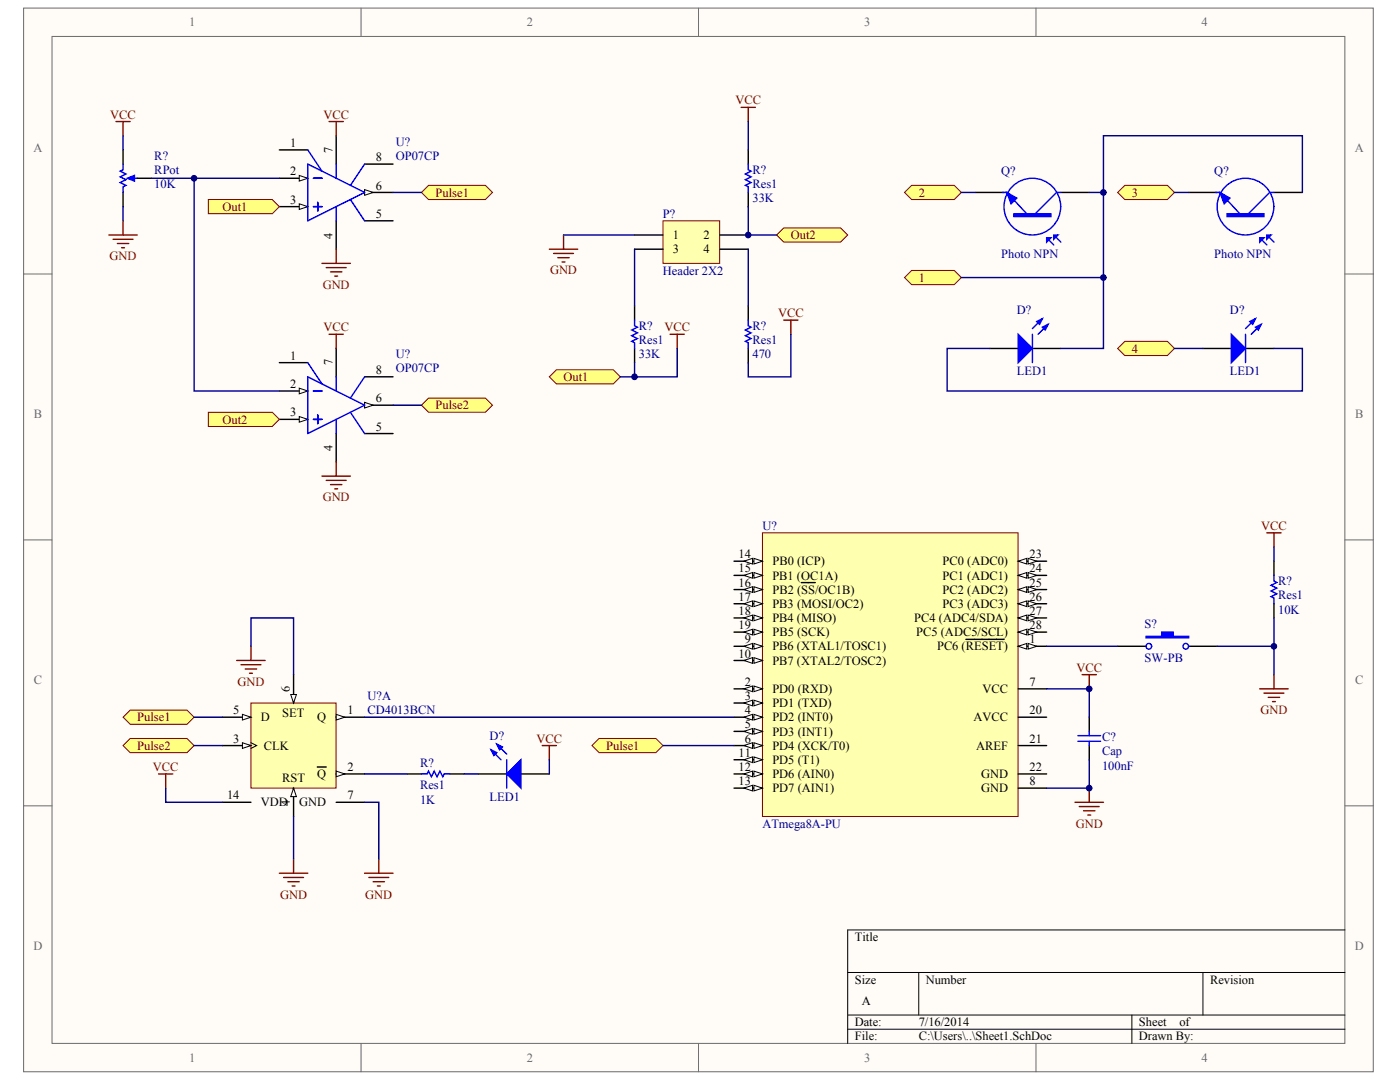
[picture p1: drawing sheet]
<svg xmlns="http://www.w3.org/2000/svg" width="279mm" height="216mm" viewBox="0 0 279 216" stroke-linecap="round" stroke-linejoin="round" font-family="sans-serif">
<g fill="#fffcf8" stroke="#696969" stroke-width=".2">
<path d="M4.7 1.6h269v211.9h-269z"/>
<path d="M10.4 7.3h257.7v200.5h-257.7z"/>
</g>
<path d="M72 1.6v5.7M139.2 1.6v5.7M206.5 1.6v5.7M4.7 54.6h5.7M268.1 54.6h5.6M4.7 107.5h5.7M268.1 107.5h5.6M4.7 160.5h5.7M268.1 160.5h5.6M72 207.8v5.7M139.2 207.8v5.7M206.5 207.8v5.7" fill="none" stroke="#696969" stroke-width=".2"/>
<path d="M169 193.7h99.1M183.1 193.7v8.5M239.8 193.7v8.5M268.1 185.2h-99.1v22.6M169 202.2h99.1M169 205h99.1M225.6 202.2v5.6" fill="none" stroke="#000" stroke-width=".2"/>
<path d="M194.5 38.3h5.6M211.4 38.3h5.7M236.9 38.3h5.7M253.9 38.3h5.7M126.5 60.9v2.9M126.5 69.4v2.8M197.3 69.4h5.6M205.8 69.4h5.6M239.8 69.4h5.6M248.3 69.4h5.6" fill="none" stroke="#000" stroke-width=".28"/>
<g fill="none" stroke="#00f" stroke-width=".28">
<path d="M199.8 38.3h.9l3.9 4.3M211.4 38.3h-.8l-4.3 4.3M242.3 38.3h.9l3.9 4.3M253.9 38.3h-.8l-4.3 4.3M209.2 47.9l.8 .9M210.6 47.4l.8 .8M251.7 47.9l.8 .9M253.1 47.4l.8 .8M126.5 63.8v1.1l.5 .3-1.1 .5 1.1 .6-1.1 .6 1.1 .5-1.1 .6 .6 .3v1.1M205.8 66.6v5.6M207.8 63.5l-2 1.9M208.9 64.6l-2 2"/>
<path d="M248.3 66.6v5.6M250.2 63.5l-1.9 1.9M251.4 64.6l-2 2"/>
<circle cx="205.8" cy="41.2" r="5.7"/>
<circle cx="248.2" cy="41.2" r="5.7"/>
</g>
<g fill="#00f" stroke="#00f" stroke-width=".28">
<path d="M202.9 66.6l2.9 2.8-2.9 2.8z"/>
<path d="M207.8 65.2l1.1-.6-.6 1.1z"/>
<path d="M206.6 64l1.2-.5-.6 1.1z"/>
<path d="M245.4 66.6l2.9 2.8-2.9 2.8z"/>
<path d="M250.2 65.2l1.2-.6-.6 1.1z"/>
<path d="M249.1 64l1.1-.5-.5 1.1z"/>
<path d="M200.7 38.3l2 1.2-1.2 1.1z"/>
<path d="M210 46.8h.9l-.9 .9z"/>
<path d="M208.6 47.4h.9l-.9 .8z"/>
<path d="M243.2 38.3l1.9 1.2-1.1 1.1z"/>
<path d="M252.5 46.8h.9l-.9 .9z"/>
<path d="M251.1 47.4h.8l-.8 .8z"/>
<path d="M202.1 42.6h7.4v.5h-7.4z" fill-rule="evenodd"/>
<path d="M244.6 42.6h7.3v.5h-7.3z" fill-rule="evenodd"/>
</g>
<path d="M132.1 44h11.3v8.5h-11.3z" fill="#ffffb0" stroke="#800000" stroke-width=".2"/>
<path d="M126.5 46.8h5.6M126.5 49.6h5.6M143.5 46.8h5.6M143.5 49.6h5.6" fill="none" stroke="#000" stroke-width=".28"/>
<path d="M217.1 38.3h2.8v31.1h-8.5" fill="none" stroke="#000080" stroke-width=".28"/>
<g fill="#ffff80" stroke="#800000" stroke-width=".2">
<path d="M180.3 55.3l1.4-1.4h8.5l1.4 1.4-1.4 1.4h-8.5z" fill-rule="evenodd"/>
<path d="M222.8 69.4l1.4-1.4h8.5l1.4 1.4-1.4 1.4h-8.5z" fill-rule="evenodd"/>
<path d="M222.8 38.3l1.4-1.4h8.5l1.4 1.4-1.4 1.4h-8.5z" fill-rule="evenodd"/>
<path d="M180.3 38.3l1.4-1.4h8.5l1.4 1.4-1.4 1.4h-8.5z" fill-rule="evenodd"/>
</g>
<path d="M149.1 24.2v5.7M191.6 38.3h2.9M219.9 38.3v-11.3h39.7v11.3M234.1 38.3h2.8M191.6 55.3h28.3M197.3 69.4h-8.5v8.5h70.8v-8.5h-5.7M234.1 69.4h5.7" fill="none" stroke="#000080" stroke-width=".28"/>
<path d="M147.7 21.4h2.9M149.1 21.4v2.8M109.5 49.6h5.7M110.3 50.5h4M111.2 51.3h2.3M112 52.2h.6M112.3 46.8v2.8M133.6 66.6h2.8M135 66.6v2.8M156.2 63.8h2.9M157.6 63.8v2.8" fill="none" stroke="#800000" stroke-width=".28"/>
<path d="M149.1 29.9v2.8M149.1 38.3v2.9M149.1 60.9v2.9M149.1 69.4v2.8" fill="none" stroke="#000" stroke-width=".28"/>
<path d="M149.1 32.7v1.1l.6 .3-1.1 .6 1.1 .5-1.1 .6 1.1 .6-1.1 .5 .5 .3v1.1M149.1 63.8v1.1l.6 .3-1.1 .5 1.1 .6-1.1 .6 1.1 .5-1.1 .6 .5 .3v1.1" fill="none" stroke="#00f" stroke-width=".28"/>
<path d="M109.5 75.1l1.4-1.5h11.3l1.5 1.5-1.5 1.4h-11.3z" fill-rule="evenodd" fill="#ffff80" stroke="#800000" stroke-width=".2"/>
<path d="M126.5 49.6v11.3M149.1 49.6v11.3M126.5 72.2v2.9M157.6 66.6v8.5h-8.5v-2.9" fill="none" stroke="#000080" stroke-width=".28"/>
<path d="M154.8 46.8l1.4-1.4h11.3l1.5 1.4-1.5 1.4h-11.3z" fill-rule="evenodd" fill="#ffff80" stroke="#800000" stroke-width=".2"/>
<path d="M149.1 41.2v5.6h5.7" fill="none" stroke="#000080" stroke-width=".28"/>
<path d="M44.4 159.8h5.6M67 159.8h5.7" fill="none" stroke="#000" stroke-width=".28"/>
<path d="M50 140h17v17h-17z" fill="#ffffb0" stroke="#800000" stroke-width=".2"/>
<path d="M44.4 148.5h5.6" fill="none" stroke="#000" stroke-width=".28"/>
<path d="M50 147.9l1.2 .6-1.2 .6" fill="none" stroke="#000" stroke-width=".2"/>
<path d="M48.3 147.9l1.7 .6-1.7 .6z" fill="#fffcf8" stroke="#000" stroke-width=".2"/>
<path d="M44.4 142.8h5.6" fill="none" stroke="#000" stroke-width=".28"/>
<path d="M48.3 142.3l1.7 .5-1.7 .6z" fill="#fffcf8" stroke="#000" stroke-width=".2"/>
<path d="M58.5 134.4v5.6" fill="none" stroke="#000" stroke-width=".28"/>
<path d="M57.9 138.3h1.2l-.6 1.7z" fill="#fffcf8" stroke="#000" stroke-width=".2"/>
<path d="M58.5 157v5.6" fill="none" stroke="#000" stroke-width=".28"/>
<path d="M58.5 157l.6 1.7h-1.2z" fill="#fffcf8" stroke="#000" stroke-width=".2"/>
<path d="M67 142.8h5.7" fill="none" stroke="#000" stroke-width=".28"/>
<path d="M67 142.3l1.7 .5-1.7 .6z" fill="#fffcf8" stroke="#000" stroke-width=".2"/>
<path d="M67 154.1h5.7" fill="none" stroke="#000" stroke-width=".28"/>
<path d="M67 153.6l1.7 .5-1.7 .6z" fill="#fffcf8" stroke="#000" stroke-width=".2"/>
<path d="M63.2 152.8h1.8" fill="none" stroke="#000" stroke-width=".28"/>
<g fill="none" stroke="#800000" stroke-width=".28">
<path d="M47.2 131.5h5.6M48 132.4h4M48.9 133.2h2.3M49.7 134.1h.6M50 128.7v2.8M31.6 154.1h2.8M33 154.1v2.9M55.7 173.9h5.6M56.5 174.8h4M57.4 175.6h2.2M58.2 176.5h.6M58.5 171.1v2.8"/>
<path d="M72.7 173.9h5.6M73.5 174.8h4M74.4 175.6h2.2M75.2 176.5h.6M75.5 171.1v2.8"/>
</g>
<path d="M50 128.7v-5.6h8.5v11.3M33 157v2.8h11.4M72.7 159.8h2.8v11.3M58.5 162.6v8.5" fill="none" stroke="#000080" stroke-width=".28"/>
<path d="M24.5 142.8l1.4-1.4h11.4l1.4 1.4-1.4 1.5h-11.4z" fill-rule="evenodd" fill="#ffff80" stroke="#800000" stroke-width=".2"/>
<path d="M38.7 142.8h5.7" fill="none" stroke="#000080" stroke-width=".28"/>
<path d="M24.5 148.5l1.4-1.4h11.4l1.4 1.4-1.4 1.4h-11.4z" fill-rule="evenodd" fill="#ffff80" stroke="#800000" stroke-width=".2"/>
<path d="M38.7 148.5h5.7M72.7 154.1h8.5M92.5 154.1h2.8M109.5 151.3v2.8" fill="none" stroke="#000080" stroke-width=".28"/>
<path d="M81.2 154.1h2.8M89.7 154.1h2.8M95.3 154.1h5.7M103.8 154.1h5.7" fill="none" stroke="#000" stroke-width=".28"/>
<path d="M84 154.1h1.1l.3-.5 .6 1.1 .6-1.1 .5 1.1 .6-1.1 .6 1.1 .2-.6h1.2M97.9 149.3l2 2M99 148.2l2 2M101 151.3v5.7" fill="none" stroke="#00f" stroke-width=".28"/>
<path d="M108.1 148.5h2.8M109.5 148.5v2.8" fill="none" stroke="#800000" stroke-width=".28"/>
<g fill="#00f" stroke="#00f" stroke-width=".28">
<path d="M101 154.1l2.8-2.8v5.7z"/>
<path d="M97.9 149.3l1.1 .6-.6 .6z"/>
<path d="M99 148.2l1.1 .6-.5 .5z"/>
</g>
<path d="M152 106.1h50.9v56.5h-50.9z" fill="#ffffb0" stroke="#800000" stroke-width=".2"/>
<path d="M202.9 128.7h5.7" fill="none" stroke="#000" stroke-width=".28"/>
<g fill="#fffcf8" stroke="#000" stroke-width=".2">
<path d="M202.9 128.7l1.7-.5v1.1z"/>
<path d="M204.9 128.2l1.7 .5-1.7 .6z"/>
</g>
<path d="M146.3 137.2h5.7M192.5 127.3h7.6" fill="none" stroke="#000" stroke-width=".28"/>
<g fill="#fffcf8" stroke="#000" stroke-width=".2">
<path d="M150.3 136.6l1.7 .6-1.7 .6z"/>
<path d="M148.3 137.2l1.7-.6v1.2z"/>
</g>
<path d="M146.3 140h5.7" fill="none" stroke="#000" stroke-width=".28"/>
<g fill="#fffcf8" stroke="#000" stroke-width=".2">
<path d="M150.3 139.5l1.7 .5-1.7 .6z"/>
<path d="M148.3 140l1.7-.5v1.1z"/>
</g>
<path d="M146.3 142.8h5.7" fill="none" stroke="#000" stroke-width=".28"/>
<g fill="#fffcf8" stroke="#000" stroke-width=".2">
<path d="M150.3 142.3l1.7 .5-1.7 .6z"/>
<path d="M148.3 142.8l1.7-.5v1.1z"/>
</g>
<path d="M146.3 145.7h5.7" fill="none" stroke="#000" stroke-width=".28"/>
<g fill="#fffcf8" stroke="#000" stroke-width=".2">
<path d="M150.3 145.1l1.7 .6-1.7 .5z"/>
<path d="M148.3 145.7l1.7-.6v1.1z"/>
</g>
<path d="M146.3 148.5h5.7" fill="none" stroke="#000" stroke-width=".28"/>
<g fill="#fffcf8" stroke="#000" stroke-width=".2">
<path d="M150.3 147.9l1.7 .6-1.7 .6z"/>
<path d="M148.3 148.5l1.7-.6v1.2z"/>
</g>
<path d="M146.3 128.7h5.7M202.9 137.2h5.7M202.9 157h5.7" fill="none" stroke="#000" stroke-width=".28"/>
<g fill="#fffcf8" stroke="#000" stroke-width=".2">
<path d="M150.3 128.2l1.7 .5-1.7 .6z"/>
<path d="M148.3 128.7l1.7-.5v1.1z"/>
</g>
<path d="M146.3 131.5h5.7" fill="none" stroke="#000" stroke-width=".28"/>
<g fill="#fffcf8" stroke="#000" stroke-width=".2">
<path d="M150.3 131l1.7 .5-1.7 .6z"/>
<path d="M148.3 131.5l1.7-.5v1.1z"/>
</g>
<path d="M146.3 151.3h5.7" fill="none" stroke="#000" stroke-width=".28"/>
<g fill="#fffcf8" stroke="#000" stroke-width=".2">
<path d="M150.3 150.8l1.7 .5-1.7 .6z"/>
<path d="M148.3 151.3l1.7-.5v1.1z"/>
</g>
<path d="M146.3 154.1h5.7" fill="none" stroke="#000" stroke-width=".28"/>
<g fill="#fffcf8" stroke="#000" stroke-width=".2">
<path d="M150.3 153.6l1.7 .5-1.7 .6z"/>
<path d="M148.3 154.1l1.7-.5v1.1z"/>
</g>
<path d="M146.3 157h5.7" fill="none" stroke="#000" stroke-width=".28"/>
<g fill="#fffcf8" stroke="#000" stroke-width=".2">
<path d="M150.3 156.4l1.7 .6-1.7 .5z"/>
<path d="M148.3 157l1.7-.6v1.1z"/>
</g>
<path d="M146.3 111.8h5.7" fill="none" stroke="#000" stroke-width=".28"/>
<g fill="#fffcf8" stroke="#000" stroke-width=".2">
<path d="M150.3 111.2l1.7 .6-1.7 .5z"/>
<path d="M148.3 111.8l1.7-.6v1.1z"/>
</g>
<path d="M146.3 114.6h5.7" fill="none" stroke="#000" stroke-width=".28"/>
<g fill="#fffcf8" stroke="#000" stroke-width=".2">
<path d="M150.3 114l1.7 .6-1.7 .6z"/>
<path d="M148.3 114.6l1.7-.6v1.2z"/>
</g>
<path d="M146.3 117.4h5.7" fill="none" stroke="#000" stroke-width=".28"/>
<g fill="#fffcf8" stroke="#000" stroke-width=".2">
<path d="M150.3 116.9l1.7 .5-1.7 .6z"/>
<path d="M148.3 117.4l1.7-.5v1.1z"/>
</g>
<path d="M159.7 116h2.8M146.3 120.2h5.7" fill="none" stroke="#000" stroke-width=".28"/>
<g fill="#fffcf8" stroke="#000" stroke-width=".2">
<path d="M150.3 119.7l1.7 .5-1.7 .6z"/>
<path d="M148.3 120.2l1.7-.5v1.1z"/>
</g>
<path d="M146.3 123.1h5.7" fill="none" stroke="#000" stroke-width=".28"/>
<g fill="#fffcf8" stroke="#000" stroke-width=".2">
<path d="M150.3 122.5l1.7 .6-1.7 .5z"/>
<path d="M148.3 123.1l1.7-.6v1.1z"/>
</g>
<path d="M146.3 125.9h5.7" fill="none" stroke="#000" stroke-width=".28"/>
<g fill="#fffcf8" stroke="#000" stroke-width=".2">
<path d="M150.3 125.3l1.7 .6-1.7 .6z"/>
<path d="M148.3 125.9l1.7-.6v1.2z"/>
</g>
<path d="M202.9 111.8h5.7M202.9 142.8h5.7M202.9 148.5h5.7M202.9 154.1h5.7" fill="none" stroke="#000" stroke-width=".28"/>
<g fill="#fffcf8" stroke="#000" stroke-width=".2">
<path d="M202.9 111.8l1.7-.6v1.1z"/>
<path d="M204.9 111.2l1.7 .6-1.7 .5z"/>
</g>
<path d="M202.9 114.6h5.7" fill="none" stroke="#000" stroke-width=".28"/>
<g fill="#fffcf8" stroke="#000" stroke-width=".2">
<path d="M202.9 114.6l1.7-.6v1.2z"/>
<path d="M204.9 114l1.7 .6-1.7 .6z"/>
</g>
<path d="M202.9 117.4h5.7" fill="none" stroke="#000" stroke-width=".28"/>
<g fill="#fffcf8" stroke="#000" stroke-width=".2">
<path d="M202.9 117.4l1.7-.5v1.1z"/>
<path d="M204.9 116.9l1.7 .5-1.7 .6z"/>
</g>
<path d="M202.9 120.2h5.7" fill="none" stroke="#000" stroke-width=".28"/>
<g fill="#fffcf8" stroke="#000" stroke-width=".2">
<path d="M202.9 120.2l1.7-.5v1.1z"/>
<path d="M204.9 119.7l1.7 .5-1.7 .6z"/>
</g>
<path d="M202.9 123.1h5.7" fill="none" stroke="#000" stroke-width=".28"/>
<g fill="#fffcf8" stroke="#000" stroke-width=".2">
<path d="M202.9 123.1l1.7-.6v1.1z"/>
<path d="M204.9 122.5l1.7 .6-1.7 .5z"/>
</g>
<path d="M202.9 125.9h5.7" fill="none" stroke="#000" stroke-width=".28"/>
<g fill="#fffcf8" stroke="#000" stroke-width=".2">
<path d="M202.9 125.9l1.7-.6v1.2z"/>
<path d="M204.9 125.3l1.7 .6-1.7 .6z"/>
</g>
<g fill="none" stroke="#800000" stroke-width=".28">
<path d="M252.5 106.1h2.8M253.9 106.1v2.8M215.7 134.4h2.8M217.1 134.4v2.8M251.1 137.2h5.7M251.9 138h4M252.8 138.9h2.3M253.6 139.7h.6M253.9 134.4v2.8M214.3 159.8h5.6M217.1 157v2.8M215.1 160.6h4"/>
<path d="M216 161.5h2.2M216.8 162.3h.6"/>
</g>
<path d="M253.9 111.8v2.8M222.8 128.7h5.6M236.9 128.7h5.7M253.9 120.2v2.9" fill="none" stroke="#000" stroke-width=".28"/>
<path d="M228.4 126.7h3.2v-.8h2.2v.8h3.1v.3h-8.5z" fill-rule="evenodd" fill="#00f" stroke="#00f" stroke-width=".28"/>
<g fill="none" stroke="#00f" stroke-width=".28">
<path d="M253.9 114.6v1.1l.6 .3-1.1 .6 1.1 .5-1.1 .6 1.1 .6-1.1 .5 .5 .3v1.1"/>
<circle cx="229" cy="128.7" r=".56"/>
<circle cx="236.3" cy="128.7" r=".56"/>
</g>
<path d="M253.9 108.9v2.9M208.6 128.7h14.2M242.6 128.7h11.3v5.7M253.9 123.1v5.6" fill="none" stroke="#000080" stroke-width=".28"/>
<path d="M118 148.5l1.4-1.4h11.3l1.4 1.4-1.4 1.4h-11.3z" fill-rule="evenodd" fill="#ffff80" stroke="#800000" stroke-width=".2"/>
<path d="M208.6 137.2h8.5v5.6M72.7 142.8h73.6M132.1 148.5h14.2M217.1 151.3v5.7h-8.5" fill="none" stroke="#000080" stroke-width=".28"/>
<path d="M55.7 35.5h5.6M72.7 32.7h5.6M72.7 44h5.6M217.1 142.8v2.9M217.1 148.5v2.8" fill="none" stroke="#000" stroke-width=".28"/>
<path d="M214.8 146.5h4.6M214.8 147.6h4.6M217.1 145.7v.8M217.1 147.6v.9" fill="none" stroke="#00f" stroke-width=".28"/>
<path d="M59.6 34.9l1.7 .6-1.7 .6z" fill="#fffcf8" stroke="#000" stroke-width=".2"/>
<path d="M55.7 41.2h5.6" fill="none" stroke="#000" stroke-width=".28"/>
<path d="M59.6 40.6l1.7 .6-1.7 .5z" fill="#fffcf8" stroke="#000" stroke-width=".2"/>
<path d="M72.7 38.3h5.6M67 44v5.6" fill="none" stroke="#000" stroke-width=".28"/>
<path d="M72.7 37.8l1.7 .5-1.7 .6z" fill="#fffcf8" stroke="#000" stroke-width=".2"/>
<path d="M55.7 29.9h5.6M67 27v5.7M55.7 77.9h5.6M72.7 75.1h5.6M72.7 86.4h5.6" fill="none" stroke="#000" stroke-width=".28"/>
<path d="M61.3 32.7l11.4 5.6-11.4 5.7zM61.3 29.9l2.9 4.2M62.5 35.5h1.7M67 32.7v2.8M69.8 39.7l2.9 4.3M72.7 32.7l-2.9 4.2M62.5 41.2h1.7M63.3 40.3v1.7M67 41.2v2.8" fill="none" stroke="#00f" stroke-width=".28"/>
<path d="M59.6 77.3l1.7 .6-1.7 .5z" fill="#fffcf8" stroke="#000" stroke-width=".2"/>
<path d="M55.7 83.5h5.6" fill="none" stroke="#000" stroke-width=".28"/>
<path d="M59.6 83l1.7 .5-1.7 .6z" fill="#fffcf8" stroke="#000" stroke-width=".2"/>
<path d="M67 86.4v5.6M72.7 80.7h5.6" fill="none" stroke="#000" stroke-width=".28"/>
<path d="M72.7 80.1l1.7 .6-1.7 .6z" fill="#fffcf8" stroke="#000" stroke-width=".2"/>
<path d="M24.5 29.9v2.8M24.5 38.3v2.9M27.4 35.5h2.8M55.7 72.2h5.6M67 69.4v5.7" fill="none" stroke="#000" stroke-width=".28"/>
<path d="M24.5 32.7v1.1l-.5 .3 1.1 .6-1.1 .5 1.1 .6-1.1 .6 1.1 .5-.6 .3v1.1M25.9 35.5h1.5M61.3 75.1l11.4 5.6-11.4 5.7zM61.3 72.2l2.9 4.3M62.5 77.9h1.7M67 75.1v2.8M72.7 75.1l-2.9 4.2M62.5 83.5h1.7M63.3 82.7v1.7M67 83.5v2.9M69.8 82.1l2.9 4.3" fill="none" stroke="#00f" stroke-width=".28"/>
<path d="M23.1 24.2h2.8M24.5 24.2v2.8M21.7 46.8h5.7M22.5 47.7h4M23.4 48.5h2.3M24.2 49.3h.6M24.5 44v2.8" fill="none" stroke="#800000" stroke-width=".28"/>
<path d="M25.4 35.5l1.4-.6v1.2z" fill="#00f" stroke="#00f" stroke-width=".28"/>
<path d="M24.5 27v2.9M24.5 41.2v2.8" fill="none" stroke="#000080" stroke-width=".28"/>
<g fill="#ffff80" stroke="#800000" stroke-width=".2">
<path d="M41.5 39.7h12.8l1.4 1.5-1.4 1.4h-12.8z" fill-rule="evenodd"/>
<path d="M41.5 82.1h12.8l1.4 1.4-1.4 1.4h-12.8z" fill-rule="evenodd"/>
</g>
<path d="M30.2 35.5h25.5M38.7 35.5v42.4h17" fill="none" stroke="#000080" stroke-width=".28"/>
<g fill="none" stroke="#800000" stroke-width=".28">
<path d="M65.6 24.2h2.8M67 24.2v2.8M64.2 52.5h5.6M65 53.3h4M65.9 54.1h2.2M66.7 55h.6M67 49.6v2.9M65.6 66.6h2.8M67 66.6v2.8M64.2 94.8h5.6M65 95.7h4M65.9 96.5h2.2"/>
<path d="M66.7 97.4h.6M67 92v2.8"/>
</g>
<g fill="#ffff80" stroke="#800000" stroke-width=".2">
<path d="M84 38.3l1.4-1.4h11.3l1.5 1.4-1.5 1.4h-11.3z" fill-rule="evenodd"/>
<path d="M84 80.7l1.4-1.4h11.3l1.5 1.4-1.5 1.4h-11.3z" fill-rule="evenodd"/>
</g>
<path d="M78.3 38.3h5.7M112.3 46.8h14.2M135 69.4v5.7h-11.3M78.3 80.7h5.7" fill="none" stroke="#000080" stroke-width=".28"/>
<g fill="#000080" stroke="#000080" stroke-width=".2">
<circle cx="38.7" cy="35.5" r=".56"/>
<circle cx="126.5" cy="75.1" r=".56"/>
<circle cx="149.1" cy="46.8" r=".56"/>
<circle cx="217.1" cy="157" r=".56"/>
<circle cx="217.1" cy="137.2" r=".56"/>
<circle cx="219.9" cy="55.3" r=".56"/>
<circle cx="219.9" cy="38.3" r=".56"/>
<circle cx="253.9" cy="128.7" r=".56"/>
</g>
<g font-size="2.5" fill="#696969">
<text x="37.7" y="5.3">1</text>
<text x="105" y="5.3">2</text>
<text x="172.2" y="5.3">3</text>
<text x="239.5" y="5.3">4</text>
<text x="6.7" y="30.3">A</text>
<text x="270" y="30.3">A</text>
<text x="6.7" y="83.3">B</text>
<text x="270.1" y="83.3">B</text>
<text x="6.7" y="136.2">C</text>
<text x="270.1" y="136.2">C</text>
<text x="6.7" y="189.2">D</text>
<text x="270" y="189.2">D</text>
<text x="37.7" y="211.5">1</text>
<text x="105" y="211.5">2</text>
<text x="172.2" y="211.5">3</text>
<text x="239.5" y="211.5">4</text>
</g>
<g font-size="2.5" fill="#800000">
<text x="22" y="23.6">VCC</text>
<text x="64.5" y="23.6">VCC</text>
<text x="146.6" y="20.8">VCC</text>
<text x="44.4" y="42">Out1</text>
<text x="86.8" y="39.2">Pulse1</text>
<text x="183.1" y="39.2">2</text>
<text x="225.6" y="39.2">3</text>
<text x="157.6" y="47.6">Out2</text>
<text x="21.8" y="51.8">GND</text>
<text x="64.3" y="57.5">GND</text>
<text x="109.6" y="54.7">GND</text>
<text x="183.1" y="56.1">1</text>
<text x="64.5" y="66">VCC</text>
<text x="132.4" y="66">VCC</text>
<text x="155.1" y="63.2">VCC</text>
<text x="225.6" y="70.2">4</text>
<text x="112.3" y="75.9">Out1</text>
<text x="86.8" y="81.5">Pulse2</text>
<text x="44.4" y="84.4">Out2</text>
<text x="64.3" y="99.9">GND</text>
<text x="251.4" y="105.5">VCC</text>
<text x="47.3" y="136.6">GND</text>
<text x="214.6" y="133.8">VCC</text>
<text x="27.4" y="143.7">Pulse1</text>
<text x="251.2" y="142.2">GND</text>
<text x="27.4" y="149.3">Pulse2</text>
<text x="106.9" y="147.9">VCC</text>
<text x="120.8" y="149.3">Pulse1</text>
<text x="30.5" y="153.6">VCC</text>
<text x="214.4" y="164.8">GND</text>
<text x="55.8" y="179">GND</text>
<text x="72.8" y="179">GND</text>
</g>
<g font-size="2.5">
<text x="57.8" y="29.3">1</text>
<text x="57.8" y="34.9">2</text>
<text x="66.3" y="30.4" transform="rotate(-90 66.3 30.4)">7</text>
<text x="74.9" y="32.1">8</text>
<text x="57.8" y="40.6">3</text>
<text x="74.9" y="37.7">6</text>
<text x="66.3" y="47.5" transform="rotate(-90 66.3 47.5)">4</text>
<text x="74.9" y="43.4">5</text>
<text x="134.1" y="47.6">1</text>
<text x="140.2" y="47.6">2</text>
<text x="134.1" y="50.5">3</text>
<text x="140.2" y="50.5">4</text>
<text x="57.8" y="71.6">1</text>
<text x="57.8" y="77.3">2</text>
<text x="66.3" y="72.8" transform="rotate(-90 66.3 72.8)">7</text>
<text x="74.9" y="74.5">8</text>
<text x="57.8" y="82.9">3</text>
<text x="74.9" y="80.1">6</text>
<text x="66.3" y="89.9" transform="rotate(-90 66.3 89.9)">4</text>
<text x="74.9" y="85.8">5</text>
<text x="147.2" y="111.2">14</text>
<text x="154" y="112.6">PB0 (ICP)</text>
<text x="187.9" y="112.6">PC0 (ADC0)</text>
<text x="205.2" y="111.2">23</text>
<text x="147.2" y="114">15</text>
<text x="147.2" y="116.8">16</text>
<text x="147.2" y="119.7">17</text>
<text x="154" y="115.4">PB1 (OC1A)</text>
<text x="154" y="118.3">PB2 (SS/OC1B)</text>
<text x="187.9" y="115.4">PC1 (ADC1)</text>
<text x="187.9" y="118.3">PC2 (ADC2)</text>
<text x="205.2" y="114">24</text>
<text x="205.2" y="116.8">25</text>
<text x="205.2" y="119.7">26</text>
<text x="147.2" y="122.5">18</text>
<text x="147.2" y="125.3">19</text>
<text x="154" y="121.1">PB3 (MOSI/OC2)</text>
<text x="154" y="123.9">PB4 (MISO)</text>
<text x="182.2" y="123.9">PC4 (ADC4/SDA)</text>
<text x="187.9" y="121.1">PC3 (ADC3)</text>
<text x="205.2" y="122.5">27</text>
<text x="205.2" y="125.3">28</text>
<text x="147.2" y="131">10</text>
<text x="148.5" y="128.1">9</text>
<text x="154" y="129.6">PB6 (XTAL1/TOSC1)</text>
<text x="154" y="126.7">PB5 (SCK)</text>
<text x="182.6" y="126.7">PC5 (ADC5/SCL)</text>
<text x="186.8" y="129.6">PC6 (RESET)</text>
<text x="205.2" y="128.1">1</text>
<text x="57.8" y="137.8" transform="rotate(-90 57.8 137.8)">6</text>
<text x="148.5" y="136.6">2</text>
<text x="154" y="132.4">PB7 (XTAL2/TOSC2)</text>
<text x="205.2" y="136.6">7</text>
<text x="46.5" y="142.3">5</text>
<text x="52" y="143.7">D</text>
<text x="56.2" y="142.8">SET</text>
<text x="63.2" y="143.7">Q</text>
<text x="69.3" y="142.3">1</text>
<text x="148.5" y="139.4">3</text>
<text x="148.5" y="142.3">4</text>
<text x="154" y="138">PD0 (RXD)</text>
<text x="154" y="140.9">PD1 (TXD)</text>
<text x="154" y="143.7">PD2 (INT0)</text>
<text x="194.1" y="143.7">AVCC</text>
<text x="195.8" y="138">VCC</text>
<text x="205.2" y="142.3">20</text>
<text x="46.5" y="147.9">3</text>
<text x="52.6" y="149.3">CLK</text>
<text x="148.5" y="145.1">5</text>
<text x="148.5" y="147.9">6</text>
<text x="154" y="146.5">PD3 (INT1)</text>
<text x="154" y="149.3">PD4 (XCK/T0)</text>
<text x="194.6" y="149.3">AREF</text>
<text x="205.2" y="147.9">21</text>
<text x="56.2" y="155.8">RST</text>
<text x="63.2" y="155">Q</text>
<text x="69.3" y="153.6">2</text>
<text x="147.2" y="150.7">11</text>
<text x="147.2" y="153.6">12</text>
<text x="154" y="152.2">PD5 (T1)</text>
<text x="154" y="155">PD6 (AIN0)</text>
<text x="195.6" y="155">GND</text>
<text x="205.2" y="153.6">22</text>
<text x="45.3" y="159.2">14</text>
<text x="52" y="160.6">VDD</text>
<text x="57.8" y="160.5" transform="rotate(-90 57.8 160.5)">4</text>
<text x="59.6" y="160.6">GND</text>
<text x="69.3" y="159.2">7</text>
<text x="147.2" y="156.4">13</text>
<text x="154" y="157.8">PD7 (AIN1)</text>
<text x="195.6" y="157.8">GND</text>
<text x="205.2" y="156.4">8</text>
<text x="170.4" y="187.4">Title</text>
<text x="170.4" y="195.9">Size</text>
<text x="184.5" y="195.9">Number</text>
<text x="241.2" y="195.9">Revision</text>
<text x="171.8" y="200.1">A</text>
<text x="170.4" y="204.4">Date:</text>
<text x="170.4" y="207.2">File:</text>
<text x="183.1" y="204.4">7/16/2014</text>
<text x="183.1" y="207.2">C:\Users\..\Sheet1.SchDoc</text>
<text x="227" y="204.4">Sheet</text>
<text x="227" y="207.2">Drawn By:</text>
<text x="235.1" y="204.4">of</text>
</g>
<g font-size="2.5" fill="#000080">
<text x="78.9" y="29">U?</text>
<text x="30.8" y="31.8">R?</text>
<text x="30.8" y="34.6">RPot</text>
<text x="78.9" y="31.8">OP07CP</text>
<text x="150" y="34.6">R?</text>
<text x="199.5" y="34.9">Q?</text>
<text x="242" y="34.9">Q?</text>
<text x="30.8" y="37.5">10K</text>
<text x="150" y="40.3">33K</text>
<text x="150" y="37.5">Res1</text>
<text x="132.1" y="43.4">P?</text>
<text x="199.5" y="51.3">Photo NPN</text>
<text x="242" y="51.3">Photo NPN</text>
<text x="132.1" y="54.7">Header 2X2</text>
<text x="127.3" y="65.7">R?</text>
<text x="150" y="65.7">R?</text>
<text x="202.7" y="62.6">D?</text>
<text x="245.1" y="62.6">D?</text>
<text x="78.9" y="71.4">U?</text>
<text x="127.3" y="71.4">33K</text>
<text x="127.3" y="68.5">Res1</text>
<text x="150" y="71.4">470</text>
<text x="150" y="68.5">Res1</text>
<text x="78.9" y="74.2">OP07CP</text>
<text x="202.7" y="74.8">LED1</text>
<text x="245.1" y="74.8">LED1</text>
<text x="152" y="105.5">U?</text>
<text x="254.8" y="116.6">R?</text>
<text x="254.8" y="119.4">Res1</text>
<text x="228.2" y="125">S?</text>
<text x="254.8" y="122.2">10K</text>
<text x="228.2" y="131.8">SW-PB</text>
<text x="73.2" y="139.4">U?A</text>
<text x="73.2" y="142.3">CD4013BCN</text>
<text x="97.6" y="147.3">D?</text>
<text x="219.7" y="147.6">C?</text>
<text x="83.7" y="152.7">R?</text>
<text x="219.7" y="153.3">100nF</text>
<text x="219.7" y="150.5">Cap</text>
<text x="83.7" y="160.1">1K</text>
<text x="83.7" y="157.2">Res1</text>
<text x="97.6" y="159.5">LED1</text>
<text x="152" y="164.9">ATmega8A-PU</text>
</g>
</svg>
